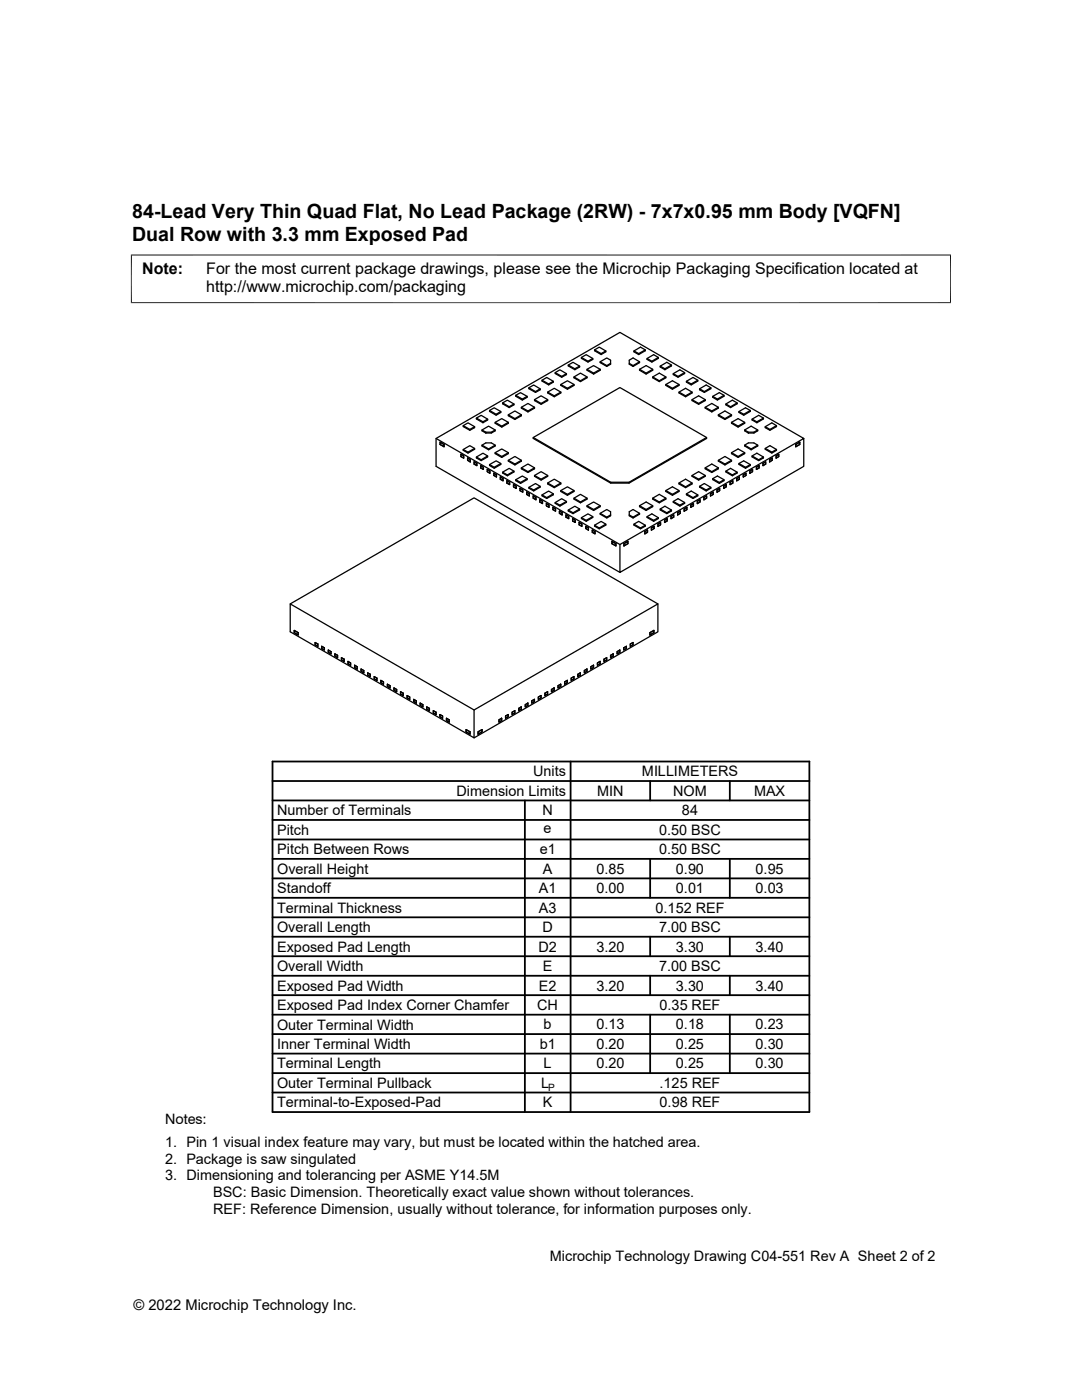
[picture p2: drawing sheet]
<svg xmlns="http://www.w3.org/2000/svg" width="216mm" height="279mm" viewBox="0 0 216 279" stroke-linecap="round" stroke-linejoin="round" font-family="sans-serif">
<g fill="none" stroke="#000" stroke-width=".25">
<path d="M102.9 78.9l1-.5 1.3 .7M104.2 79.6l-1.3-.7v.2l1.3 .7 1-.5v-.2l-1 .5v.2M105.5 77.4l1-.6 1.3 .8M106.7 79.8l1.3-.8 1.3 .8M106.8 78.1l-1.3-.7v.2l1.3 .7 1-.5v-.2l-1 .5v.2M108.2 75.9l.9-.6 1.3 .8M109.3 78.3l1.3-.8 1.3 .8M109.5 76.6l-1.3-.7v.2l1.3 .7 .9-.5v-.2l-.9 .5v.2M110.6 79l-1.3-.7v.1l1.3 .8 1.3-.8v-.1l-1.3 .7v.2M110.8 74.4l.9-.6 1.3 .8M111.9 76.7l1.3-.7 1.3 .7M112.1 75.1l-1.3-.7v.1l1.3 .8 .9-.5v-.2l-.9 .5v.2"/>
<path d="M113.2 77.5l-1.3-.8v.2l1.3 .8 1.3-.8v-.2l-1.3 .8v.2M113.4 72.9l.9-.6 1.4 .8M114.5 75.2l1.3-.7 1.3 .7M114.7 73.6l-1.3-.7v.1l1.3 .8 1-.6v-.1l-1 .5v.2M115.8 76l-1.3-.8v.2l1.3 .8 1.3-.8v-.2l-1.3 .8v.2M116 71.3l1-.5 1.3 .7M117.1 73.7l1.3-.7 1.4 .7M117.3 72.1l-1.3-.8v.2l1.3 .8 1-.6v-.2l-1 .6v.2M118.4 74.5l-1.3-.8v.2l1.3 .8 1.4-.8v-.2l-1.4 .8v.2M118.6 69.8l1-.5 1.3 .7M119.8 72.2l1.3-.8 .7 .5v.6M120 70.6l-1.4-.8v.2l1.4 .8 .9-.6v-.2l-.9 .6v.2"/>
<path d="M121.1 73l-1.3-.8v.2l1.3 .7 .7-.4v-.2l-.7 .5v.1M126.3 73l-.7-.5v.2l.7 .4 1.3-.7v-.2l-1.3 .8v.1M126.5 70l.9 .6v.2M127.6 72.2l-1.3-.8-.7 .5v.6M127.6 73.7l1.3 .8v.2M128.8 69.8l-1-.5-1.3 .7v.2l.9 .6 1.4-.8v-.2l-1.4 .8M129.1 71.5l1 .6v.2M130.2 75.2l1.4 .8v.2M130.2 73.7l-1.3-.7-1.3 .7v.2l1.3 .8 1.3-.8v-.2l-1.3 .8M131.4 71.3l-1-.5-1.3 .7v.2l1 .6 1.3-.8v-.2l-1.3 .8M131.7 73.1l1 .5v.2M132.9 76.7l1.3 .8v.2"/>
<path d="M132.9 75.2l-1.3-.7-1.4 .7v.2l1.4 .8 1.3-.8v-.2l-1.3 .8M134 72.9l-.9-.6-1.4 .8v.1l1 .6 1.3-.8v-.1l-1.3 .7M134.3 74.6l1 .5v.2M135.5 78.3l1.3 .7v.2M135.5 76.7l-1.3-.7-1.3 .7v.2l1.3 .8 1.3-.8v-.2l-1.3 .8M136.6 74.4l-.9-.6-1.4 .8v.2l1 .5 1.3-.8v-.1l-1.3 .7M137 76.1l.9 .5v.2M138.1 79.8l1.3 .7v.2M138.1 78.3l-1.3-.8-1.3 .8v.1l1.3 .8 1.3-.8v-.1l-1.3 .7M139.2 75.9l-.9-.6-1.3 .8v.2l.9 .5 1.3-.7v-.2l-1.3 .7M139.6 77.6l.9 .5v.2M140.7 79.8l-1.3-.8-1.3 .8v.1l1.3 .8 1.3-.8v-.1l-1.3 .7"/>
<path d="M141.8 77.4l-.9-.6-1.3 .8v.2l.9 .5 1.3-.7v-.2l-1.3 .7M142.2 79.1l1 .6v.1M144.5 78.9l-1-.5-1.3 .7v.2l1 .5 1.3-.7v-.2l-1.3 .8M87 87.5l36.7 21.2M87.8 88.7v-.5l.8 .5M87.8 88.7l.8 .5v-.5M88.6 88.7v.5l-.8-.5M88.6 88.7l-.8-.5v.5M92 90.7l.5 .3v.4l-.5-.3M92 90.7v.4M92.4 84.9l1-.5 1.3 .8M92.4 89.7l1 .5"/>
<path d="M92.4 89.7l1.3-.8 1 .6v.2l-1.3 .7-1-.5zM93.3 91.4l.5 .3v.5l-.5-.3zM93.7 85.7l-1.3-.8v.2l1.3 .8 1-.6v-.1l-1 .5v.2M94.6 92.2l.5 .3v.4l-.5-.3M94.6 92.2v.4M94.7 89.5l-1.3 .7v.2M95.1 83.4l.9-.5 1.3 .8M95.1 91.2l1.3-.8 .9 .6v.2l-1.3 .7-.9-.5zM95.1 91.2l.9 .6M95.9 92.9l.6 .3v.5l-.6-.3M95.9 92.9v.5M96.2 85.8l1.3-.8 1.3 .8v.2l-.8 .4h-1.1"/>
<path d="M96.2 88.8l1.3 .8M96.2 88.8l.7-.4h1.1l.8 .4v.2l-1.3 .8-1.3-.8zM96.4 84.2l-1.3-.8v.2l1.3 .8 .9-.6v-.1l-.9 .5v.2M96.9 86.3h1.1M96.9 86.3l-.7-.5v.2l.7 .4M96.9 86.3v.1M97.2 93.7l.5 .3v.4l-.5-.3M97.2 93.7v.4M97.3 91l-1.3 .8v.1M97.7 81.9l.9-.5 1.3 .7M97.7 92.7l1.3-.7 .9 .5v.2l-1.3 .8-.9-.6zM97.7 92.7l.9 .6"/>
<path d="M98.6 94.4v.5M98.6 94.4l.5 .3v.5l-.5-.3M98.8 85.8l-.8 .5v.1M98.8 84.3l1.3-.8 1.3 .8M98.8 88.8l-1.3 .8v.2M98.8 90.3l1.3 .8M98.8 90.3l1.3-.7 1.3 .7v.2l-1.3 .8-1.3-.8zM99 82.7l-1.3-.8v.2l1.3 .8 .9-.6v-.2l-.9 .6v.2M99.8 95.2l.6 .3v.4l-.6-.2M99.8 95.2v.5M99.9 92.5l-1.3 .8v.2M100.1 85l-1.3-.7v.2l1.3 .7 1.3-.7v-.2l-1.3 .7v.2"/>
<path d="M100.3 80.4l.9-.5 1.4 .7M100.3 94.2l.9 .6M100.3 94.2l1.3-.7 1 .5v.2l-1.4 .8-.9-.6zM101.2 95.9l.5 .3v.5l-.5-.3M101.2 95.9v.5M101.4 82.8l1.3-.8 1.3 .8M101.4 90.3l-1.3 .8v.2M101.4 91.9l1.3 .7M101.4 91.9l1.3-.8 1.3 .8v.1l-1.3 .8-1.3-.8zM101.6 81.2l-1.3-.8v.2l1.3 .7 1-.5v-.2l-1 .6v.1M102.5 96.7l.5 .3v.5l-.5-.3M102.5 96.7v.5"/>
<path d="M102.6 94l-1.4 .8v.2M102.9 95.7l1 .6M102.9 95.7l1.3-.7 1 .5v.2l-1.3 .8-1-.6zM103.8 97.5l.5 .3v.4l-.5-.3M103.8 97.5v.4M104 83v-.2l-1.3 .7v.2M104 81.4v-.1l1.3 .7M104 81.3l1.3-.8 1.4 .8M104 91.9l-1.3 .7v.2M104 93.4l1.3 .7M104 93.4l1.3-.8 1.4 .8v.2l-1.4 .7-1.3-.7zM104 83l-1.3 .7-1.3-.7v-.2l1.3 .7"/>
<path d="M104 81.4l1.3 .8 1.4-.8v-.1l-1.4 .7v.2M105.1 98.2l.5 .3v.5l-.5-.3M105.1 98.2v.5M105.2 95.5l-1.3 .8v.2M105.5 97.3l1.3-.8 1 .5v.2l-1.3 .8-1-.6zM105.5 97.3l1 .5M106.4 87.3l15.5 8.9M106.4 99l.5 .3v.4l-.5-.3M106.4 99v.4M106.7 93.4l-1.4 .7v.2M106.7 94.9l1.3 .7M106.7 94.9l1.3-.8 1.3 .8v.2l-1.3 .7-1.3-.7z"/>
<path d="M107.7 99.7l.5 .3v.5l-.5-.3M107.7 99.7v.5M107.8 97l-1.3 .8v.2M108 80.5l-1.3-.7v.1l1.3 .8 1.3-.8v-.1l-1.3 .7v.2M108.2 98.8l1.3-.8 .9 .6v.1l-1.3 .8-.9-.5zM108.2 98.8l.9 .5M109.3 94.9l-1.3 .7v.2M109.3 96.4l1.3 .8M109.3 96.4l1.3-.8 1.3 .8v.2l-1.3 .7-1.3-.7zM110.4 98.6l-1.3 .7v.2M111.9 96.4l-1.3 .8v.1M111.9 97.9l1.3 .8"/>
<path d="M111.9 97.9l1.3-.7 1.3 .7v.2l-1.3 .7-1.3-.7zM114.5 97.9l-1.3 .8v.1M114.5 99.4l1.3 .8M114.5 99.4l1.3-.7 1.3 .7v.2l-1.3 .8-1.3-.8zM117.1 99.4l-1.3 .8v.2M125.5 96.2h-3.6v.2M130.2 99.4l1.4 .8v.2M130.2 99.4l1.4-.7 1.3 .7v.2l-1.3 .8-1.4-.8zM132.9 99.4l-1.3 .8M132.9 97.9l1.3 .8v.1M132.9 97.9l1.3-.7 1.3 .7v.2l-1.3 .7-1.3-.7zM135.5 97.9l-1.3 .8"/>
<path d="M135.5 96.4l1.3 .8v.1M135.5 96.4l1.3-.8 1.3 .8v.2l-1.3 .7-1.3-.7zM137 98.6l1.3 .7v.2M137 98.6l.9-.6 1.3 .8v.2l-.9 .5-1.3-.8zM138.1 96.4l-1.3 .8M138.1 94.9l1.3 .7v.2M138.1 94.9l1.3-.8 1.3 .8v.2l-1.3 .7-1.3-.7zM139.2 98.8l-.9 .5M139.6 97l1.3 .8v.2M139.6 97l.9-.5 1.3 .8v.1l-.9 .6-1.3-.8zM140.5 99.3l.5-.3v.4l-.5 .3M140.5 99.3v.4"/>
<path d="M140.7 94.9l-1.3 .7M140.7 93.4l1.3 .7v.2M140.7 93.4l1.3-.8 1.3 .8v.2l-1.3 .7-1.3-.7zM140.7 81.3l1.3 .7v.2M141 87.3l-17.3-10-17.3 10v.2l15.5 8.9h3.6l15.5-8.9v-.2l-15.5 8.9v.2M141.8 98.5l.5-.3v.5l-.5 .3M141.8 98.5v.5M141.8 97.3l-.9 .5M142.2 95.5l1.3 .8v.2M142.2 95.5l1-.5 1.3 .7v.2l-1 .6-1.3-.8zM143.1 97.8l.5-.3v.4l-.5 .3M143.1 97.8v.4"/>
<path d="M143.3 91.9l1.4 .7v.2M143.3 91.9l1.4-.8 1.3 .8v.1l-1.3 .8-1.4-.8zM143.3 93.4l-1.3 .7M143.3 82.8l1.4 .7v.2M143.3 81.3l-1.3-.8-1.3 .8v.1l1.3 .8 1.3-.8v-.1l-1.3 .7M144.4 97l.5-.3v.5l-.5 .3M144.4 97v.5M144.5 95.7l-1 .6M144.8 94l1.3 .8v.2M144.8 94l1-.5 1.3 .7v.2l-1 .6-1.3-.8zM144.8 80.6l1 .6v.1M145.7 96.2l.5-.3v.5l-.5 .3"/>
<path d="M145.7 96.2v.5M146 90.3l1.3 .8v.2M146 90.3l1.3-.7 1.3 .7v.2l-1.3 .8-1.3-.8zM146 91.9l-1.3 .7M146 84.3l1.3 .7v.2M146 82.8l-1.3-.8-1.4 .8v.2l1.4 .7 1.3-.7v-.2l-1.3 .7M147 95.5l.5-.3v.5l-.5 .2M147 95.5l.5-.3v.5l-.5 .2zM147.1 94.2l-1 .6M147.1 80.4l-1-.5-1.3 .7v.2l1 .5 1.3-.7v-.2l-1.3 .8M147.4 92.5l1.4 .8v.2M147.4 92.5l1-.5 1.3 .7v.2l-.9 .6-1.4-.8z"/>
<path d="M147.4 82.1l1 .6v.2M148.3 94.7l.5-.3v.5l-.5 .3M148.3 94.7v.5M148.6 90.3l-1.3 .8M148.6 88.8l1.3 .8v.2M148.6 88.8l.7-.4h1.1l.8 .4v.2l-1.3 .8-1.3-.8zM148.6 85.8l.7 .5v.1M148.6 84.3l-1.3-.8-1.3 .8v.2l1.3 .7 1.3-.7v-.2l-1.3 .7M148.6 85.8l1.3-.8 1.3 .8v.2l-.8 .4h-1.1l-.7-.4zM149.3 86.3h1.1M149.6 94l.6-.3v.4l-.6 .3M149.6 94v.4"/>
<path d="M149.7 92.7l-.9 .6M149.7 81.9l-.9-.5-1.4 .7v.2l1 .6 1.3-.8v-.2l-1.3 .8M150.1 91l1.3 .8v.1M150.1 91l.9-.6 1.3 .8v.2l-.9 .5-1.3-.7zM150.1 83.7l.9 .5v.2M150.9 93.2l.6-.3v.5l-.6 .3M150.9 93.2v.5M151.2 88.8l-1.3 .8M151.2 85.8l-.8 .5v.1M152.3 92.5l.5-.3v.4l-.5 .3M152.3 92.5v.4M152.3 91.2l-.9 .6"/>
<path d="M152.3 83.4l-.9-.5-1.3 .8v.1l.9 .6 1.3-.8v-.2l-1.3 .8M152.7 89.5l1.3 .7v.2M152.7 89.5l.9-.6 1.3 .8v.2l-.9 .5-1.3-.7zM152.7 85.2l.9 .5v.2M153.6 91.7l.5-.3v.5l-.5 .3zM154.9 91l.5-.3v.4l-.5 .3M154.9 91v.4M154.9 89.7l-.9 .5M154.9 84.9l-.9-.5-1.3 .8v.1l.9 .6 1.3-.8v-.2l-1.3 .8M159.6 88.2v.5l-.8 .5M159.6 88.2l-.8 .5v.5M160.4 87.5l-36.7 21.2v5.5l36.7-21.1v-5.6l-36.7-21.2-36.7 21.2v5.6l36.7 21.1"/>
<path d="M109 100.5v.4M109 100.5l.5 .3v.4l-.5-.3M110.3 101.2l.5 .4v.4l-.5-.3M110.3 101.2v.5M110.8 100.3l1.3-.8 .9 .6v.1l-1.3 .8-.9-.5zM110.8 100.3l.9 .5M111.6 102l.6 .3v.5l-.6-.4M111.6 102v.4M112.9 102.8l.6 .3v.4l-.6-.3M112.9 102.8v.4M113 100.1l-1.3 .7v.2M113.4 101.8l.9 .5"/>
<path d="M113.4 101.8l1.3-.8 1 .6v.2l-1.4 .7-.9-.5zM114.3 103.5l.5 .3v.5l-.5-.3M114.3 103.5v.5M115.6 104.3l.5 .3v.4l-.5-.3M115.6 104.3v.4M115.7 101.6l-1.4 .7v.2M116 103.3l1 .5M116 103.3l1.3-.7 1 .5v.2l-1.3 .7-1-.5zM116.9 105l.5 .3v.5l-.5-.3zM117.1 100.9l1.3 .8M117.1 100.9l1.3-.7 1.4 .7v.2l-1.4 .8-1.3-.8zM118.2 105.8l.5 .3v.4l-.5-.3"/>
<path d="M118.2 105.8v.4M118.3 103.1l-1.3 .7v.2M118.6 104.8l1.4-.7 .9 .5v.2l-1.3 .7-1-.5zM118.6 104.8l1 .6M119.8 100.9l-1.4 .8v.2M119.8 102.4l1.3 .8M119.8 102.4l1.3-.7 .7 .4v.8l-.7 .5-1.3-.8zM120.9 104.6l-1.3 .8v.1M121.8 102.8l-.7 .4v.2M122.1 108.5v-.5l.8 .5M122.1 108.5l.8 .4v-.4M122.9 108.5l-.8-.5v.5"/>
<path d="M122.9 108.5v.4l-.8-.4M124.5 108.5l.8-.5v.5l-.8 .4zM125.6 102.8v-.7l.7-.4 1.3 .7v.2l-1.3 .8-.7-.5v-.1l.7 .4M126.5 104.6l1.3 .8v.1M126.5 104.6l.9-.5 1.4 .7v.2l-1 .5-1.3-.7zM127.6 102.4l-1.3 .8v.2M127.6 100.9l1.3 .8v.2M127.6 100.9l1.3-.7 1.3 .7v.2l-1.3 .8-1.3-.8zM128.7 106.1l.5-.3v.4l-.5 .3M128.7 106.1v.4M128.8 104.8l-1 .6M129.1 103.1l1.3 .7v.2"/>
<path d="M129.1 103.1l1-.5 1.3 .7v.2l-1 .5-1.3-.7zM130 105.3l.5-.3v.5l-.5 .3zM130.2 100.9l-1.3 .8M131.3 104.6v.4M131.3 104.6l.5-.3v.4l-.5 .3M131.4 103.3l-1 .5M131.7 101.6l1.4 .7v.2M131.7 101.6l1-.6 1.3 .8v.2l-.9 .5-1.4-.7zM132.6 103.8l.5-.3v.5l-.5 .3M132.6 103.8v.5M133.9 103.1l.5-.3v.4l-.5 .3M133.9 103.1v.4"/>
<path d="M134 101.8l-.9 .5M134.3 100.1l1.4 .7v.2M134.3 100.1l1-.6 1.3 .8v.2l-.9 .5-1.4-.8zM135.2 102.3l.5-.3v.4l-.5 .4M135.2 102.3v.5M136.5 101.6l.6-.4v.5l-.6 .3M136.5 101.6v.4M136.6 100.3l-.9 .5M137.8 100.8l.6-.3v.4l-.6 .3M137.8 100.8v.4M139.1 100l.6-.3v.5l-.6 .3M139.1 100v.5"/>
<path d="M57.9 120.5l36.7 21.2M58.7 125.8l.8 .5v.4l-.8-.4zM63.4 128.5l-.5-.3v.5l.5 .3M63.4 128.5v.5M64.2 129l.5 .3v.4l-.5-.3zM66 130l-.5-.3v.5l.5 .3M66 130v.5M67.4 130.8v.5M67.4 130.8l-.6-.3v.4l.6 .4M68.7 131.6l-.6-.3v.4l.6 .3M68.7 131.6v.4M70 132.3l-.6-.3v.5l.6 .3"/>
<path d="M70 132.3v.5M71.3 133.1l-.5-.3v.4l.5 .3M71.3 133.1v.4M72.6 133.8l-.5-.3v.5l.5 .3M72.6 133.8v.5M73.9 134.6l-.5-.3v.4l.5 .3M73.9 134.6v.4M75.2 135.3l-.5-.3v.5l.5 .3M75.2 135.3v.5M76.5 136.1l-.5-.3v.4l.5 .3M76.5 136.1v.4M77.8 136.8l-.5-.3v.5l.5 .3"/>
<path d="M77.8 136.8v.5M79.1 137.6l-.5-.3v.5l.5 .2M79.1 137.6v.4M80.5 138.3l-.6-.3v.5l.6 .3M80.5 138.3v.5M81.7 139.1l-.5-.3v.5l.5 .3M81.7 139.1v.5M83.1 139.9l-.6-.3v.4l.6 .3M83.1 139.9v.4M83.1 139.9l-.5-.3v.4l.5 .3M106.6 139.6l-.5 .3v.4l.5-.3M106.6 139.6v.4"/>
<path d="M107.9 138.8l-.5 .3v.5l.5-.3M107.9 138.8l.1 .5M108 138.8l-.6 .3v.5l.6-.3M109.3 138l-.6 .3v.5l.6-.3M109.3 138v.5M110.6 137.3l-.6 .3v.4l.6-.2M110.6 137.3v.5M111.9 136.5l-.5 .3v.5l.5-.3M111.9 136.5v.5M113.2 135.8l-.5 .3v.4l.5-.3M113.2 135.8v.4M114.5 135l-.5 .3v.5l.5-.3"/>
<path d="M114.5 135v.5M115.8 134.3l-.5 .3v.4l.5-.3M115.8 134.3v.4M117.1 133.5l-.5 .3v.5l.5-.3M117.1 133.5v.5M118.4 132.8l-.5 .3v.4l.5-.3M118.4 132.8v.4M119.7 132l-.5 .3v.5l.5-.3M119.7 132v.5M121.1 131.3l-.6 .3v.4l.6-.3M121.1 131.3v.4M122.4 130.5l-.6 .3v.5l.6-.4"/>
<path d="M122.4 130.5v.4M123.7 129.7l-.6 .3v.5l.6-.3M123.7 129.7v.5M124.5 129.3l.5-.3v.4l-.5 .3zM126.3 128.2l-.5 .3v.5l.5-.3M126.3 128.2v.5M130.5 125.8l-.8 .5v.4M130.5 125.8v.5l-.8 .4M131.3 120.5l-36.7 21.2v5.6l-36.7-21.2v-5.6l36.7-21.1 36.7 21.1v5.6l-36.7 21.2M84.4 140.6l-.6-.3v.5l.6 .3M84.4 140.6v.5M85.7 141.4l-.5-.3v.4l.5 .3"/>
<path d="M85.7 141.4v.4M87 142.1l-.5-.3v.5l.5 .3M87 142.1v.5M87.8 142.6l.5 .3v.4l-.5-.3zM89.6 143.7l-.5-.4v.5l.5 .3M89.6 143.7v.4M93 146l.8 .5v-.5M93 146.1l.8 .4v-.4M93 146.1v-.5l.8 .5M93.8 146l-.8-.4v.4M96.2 145.6l-.8 .4v.5M96.2 145.6v.5l-.8 .4"/>
<path d="M96.2 145.6l-.8 .5v.4M96.2 145.6v.4l-.8 .5M100.1 143.3l-.5 .4v.4l.5-.3M100.1 143.3v.5M100.9 142.9l.5-.3v.4l-.5 .3zM102.7 141.8l-.5 .3v.5l.5-.3M102.7 141.8v.5M104 141.1l-.5 .3v.4l.5-.3M104 141.1v.4M105.3 140.3l-.5 .3v.5l.5-.3M105.3 140.3v.5"/>
</g>
<path d="M26.1 50.9h163.7M26.2 50.8v9.7M189.7 50.8v9.7M26.1 60.4h163.7" fill="none" stroke="#000" stroke-width=".2"/>
<g fill="none" stroke="#000" stroke-width=".36">
<path d="M54.4 159.7h107.1M54.4 155.9h107.1M54.4 152h107.1v69.9h-107.1zM104.7 159.7v62.2M113.9 152v69.9M129.7 155.9v3.8M145.6 155.9v3.8M54.4 175.3h107.1M54.4 171.4h107.1M54.4 163.6h107.1M54.4 179.2h107.1M54.4 167.5h107.1"/>
<path d="M129.7 171.4v7.8M145.6 171.4v7.8M54.4 186.9h107.1M54.4 183.1h107.1M54.4 194.7h107.1M54.4 190.8h107.1M54.4 198.6h107.1M129.7 186.9v3.9M129.7 194.7v3.9M145.6 186.9v3.9M145.6 194.7v3.9M54.4 206.4h107.1"/>
<path d="M54.4 214.2h107.1M54.4 210.3h107.1M54.4 218h107.1M54.4 202.5h107.1M129.7 202.5v11.7M145.6 202.5v11.7"/>
</g>
<g font-size="3.9">
<text x="26.4" y="43.5">84-Lead Very Thin Quad Flat, No Lead Package (2RW) - 7x7x0.95 mm Body [VQFN]</text>
<text x="26.4" y="48.1">Dual Row with 3.3 mm Exposed Pad</text>
</g>
<g font-size="3.2">
<text x="28.4" y="54.7">Note:</text>
<text x="41.1" y="58.3">http://www.microchip.com/packaging</text>
<text x="41.1" y="54.7">For the most current package drawings, please see the Microchip Packaging Specification located at</text>
</g>
<g font-size="2.9">
<text x="106.4" y="155">Units</text>
<text x="128.1" y="155">MILLIMETERS</text>
<text x="91.1" y="158.8">Dimension Limits</text>
<text x="119.1" y="158.8">MIN</text>
<text x="134.3" y="158.8">NOM</text>
<text x="150.5" y="158.8">MAX</text>
<text x="55.3" y="162.7">Number of Terminals</text>
<text x="55.3" y="166.6">Pitch</text>
<text x="108.2" y="162.7">N</text>
<text x="108.5" y="166.3">e</text>
<text x="131.5" y="166.6">0.50 BSC</text>
<text x="136.1" y="162.7">84</text>
<text x="55.3" y="170.5">Pitch Between Rows</text>
<text x="107.7" y="170.5">e1</text>
<text x="131.5" y="170.5">0.50 BSC</text>
<text x="55.3" y="174.4">Overall Height</text>
<text x="55.3" y="178.3">Standoff</text>
<text x="107.5" y="178.3">A1</text>
<text x="108.3" y="174.4">A</text>
<text x="119" y="174.4">0.85</text>
<text x="119" y="178.3">0.00</text>
<text x="134.9" y="174.4">0.90</text>
<text x="134.9" y="178.3">0.01</text>
<text x="150.8" y="174.4">0.95</text>
<text x="150.8" y="178.3">0.03</text>
<text x="55.3" y="182.2">Terminal Thickness</text>
<text x="107.5" y="182.1">A3</text>
<text x="130.8" y="182.2">0.152 REF</text>
<text x="55.3" y="186">Overall Length</text>
<text x="55.3" y="189.9">Exposed Pad Length</text>
<text x="107.4" y="189.9">D2</text>
<text x="108.2" y="186">D</text>
<text x="119" y="189.9">3.20</text>
<text x="131.5" y="186">7.00 BSC</text>
<text x="134.9" y="189.9">3.30</text>
<text x="150.8" y="189.9">3.40</text>
<text x="55.3" y="193.8">Overall Width</text>
<text x="55.3" y="197.7">Exposed Pad Width</text>
<text x="107.5" y="197.7">E2</text>
<text x="108.3" y="193.8">E</text>
<text x="119" y="197.7">3.20</text>
<text x="131.5" y="193.8">7.00 BSC</text>
<text x="134.9" y="197.7">3.30</text>
<text x="150.8" y="197.7">3.40</text>
<text x="55.3" y="201.6">Exposed Pad Index Corner Chamfer</text>
<text x="107.2" y="201.6">CH</text>
<text x="131.6" y="201.6">0.35 REF</text>
<text x="55.3" y="205.5">Outer Terminal Width</text>
<text x="55.3" y="209.4">Inner Terminal Width</text>
<text x="107.7" y="209.3">b1</text>
<text x="108.5" y="205.4">b</text>
<text x="119" y="209.3">0.20</text>
<text x="119" y="205.4">0.13</text>
<text x="134.9" y="205.4">0.18</text>
<text x="134.9" y="209.3">0.25</text>
<text x="150.8" y="205.4">0.23</text>
<text x="150.8" y="209.3">0.30</text>
<text x="55.3" y="213.2">Terminal Length</text>
<text x="108.5" y="213.2">L</text>
<text x="119" y="213.2">0.20</text>
<text x="134.9" y="213.2">0.25</text>
<text x="150.8" y="213.2">0.30</text>
<text x="55.3" y="221">Terminal-to-Exposed-Pad</text>
<text x="55.3" y="217.1">Outer Terminal Pullback</text>
<text x="107.9" y="217.1">L</text>
<text x="108.3" y="221">K</text>
<text x="131.6" y="217.1">.125 REF</text>
<text x="131.6" y="221">0.98 REF</text>
<text x="32.9" y="224.4">Notes:</text>
<text x="32.9" y="229">1. Pin 1 visual index feature may vary, but must be located within the hatched area.</text>
<text x="32.9" y="232.3">2. Package is saw singulated</text>
<text x="32.9" y="235.6">3. Dimensioning and tolerancing per ASME Y14.5M</text>
<text x="42.5" y="238.9">BSC: Basic Dimension. Theoretically exact value shown without tolerances.</text>
<text x="42.5" y="242.2">REF: Reference Dimension, usually without tolerance, for information purposes only.</text>
<text x="109.7" y="251.7">Microchip Technology Drawing C04-551 Rev A Sheet 2 of 2</text>
<text x="26.6" y="261.3">© 2022 Microchip Technology Inc.</text>
</g>
<text font-size="2" x="109.4" y="217.8">P</text>
</svg>
